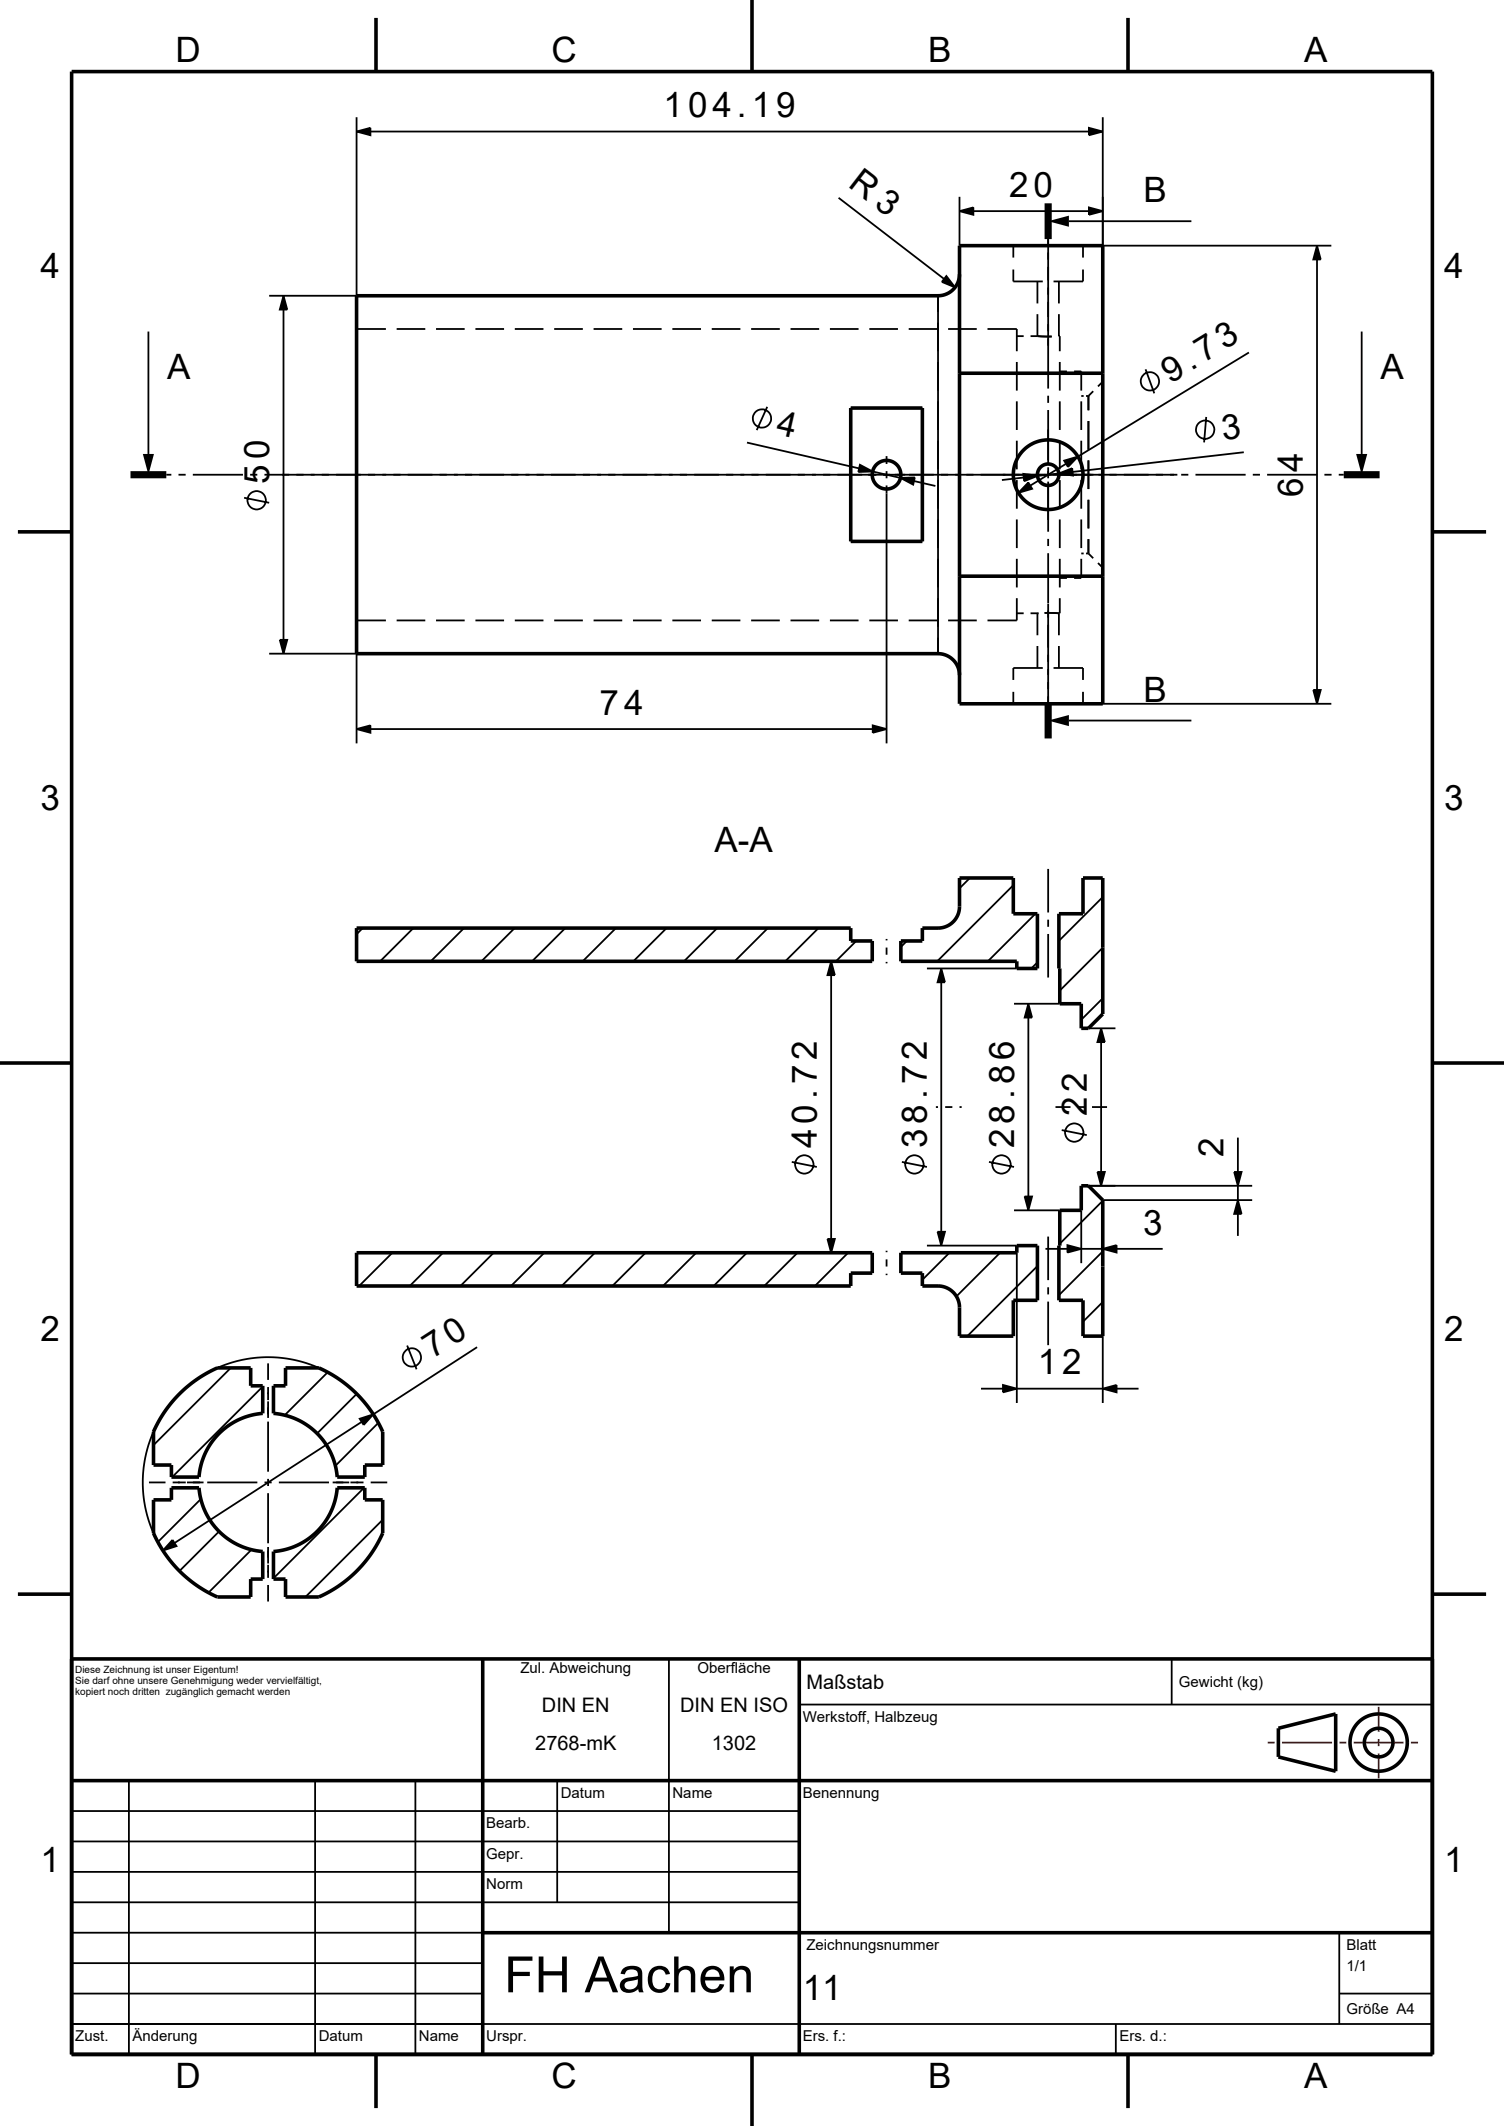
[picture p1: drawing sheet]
<svg xmlns="http://www.w3.org/2000/svg" width="210mm" height="297mm" viewBox="0 0 210 297" stroke-linecap="round" stroke-linejoin="round" font-family="sans-serif">
<g fill="none" stroke="#000" stroke-width=".25">
<path d="M49.8 18.4l1.9-.5v1zM49.8 16.4v24.9h-12.2M51.7 18.4h100.3M152 17.9l2 .5-2 .5zM154 16.4v17.9h31.9M117.1 27.6l14.7 11.4M132.1 38.6l1.3 1.5-1.9-.7zM134 29.5l1.9-.5v1zM134 27.5v6.8M135.9 29.5h16.1M141.5 34.3v1.7M141.5 37.7v1.6h4.1"/>
<path d="M144.9 39.3v3.1M146.4 33v21.3M147.9 39.3v3.1M149.2 30.9h17.2M151.2 37.7v1.6h-4.1M151.2 34.3v1.7M152 29l2 .5-2 .5zM183.9 34.3l.5 1.9h-1zM183.9 36.2v60.2M20.7 46.3v17.1M39.6 41.3l.5 2h-1zM39.6 43.3v46.1"/>
<path d="M49.8 46h4.1M55.4 46h4M60.9 46h4M66.4 46h4M71.9 46h4M77.4 46h4M82.9 46h4M88.4 46h4M93.9 46h4M99.4 46h4M104.9 46h4M107.1 56.8l-1.4 3.3"/>
<path d="M110.4 46h4M115.9 46h4M118.8 57h4.2M121.4 46h4M124.5 57h4.3M126.9 46h4M131 41.3v50M132.4 46h4M134 52.1h3.7M137.9 46h4.1v3.1M139.2 52.1h4M142 50.6v4"/>
<path d="M142 56.1v4M142 47h.9M143.9 47h1M144.7 52.1h4M144.9 47h2M144.9 43.9v3.1M146.4 55.3v1M146.4 57.3v7.5M147.9 47h.1M147.9 43.9v3.1M147.9 47l.1 2.1M148 50.6v4"/>
<path d="M148 56.1v4M148 51.9h1M150 51.9h1v2.7M150.2 52.1h3.8M151 56.1v4M151 55.3h.3M151.6 55.3h.4M152 55.3v2M152 58.8v4M152.6 54.7l-.6 .6M154 53.3l-.7 .7M160 51.6l1.2 3.3"/>
<path d="M168.4 58.2l-.3 3.6M174.4 49.2l-23.9 14.6M190.1 46.3v17.1M23.2 66.3h.7M24.9 66.3h1M26.9 66.3h7M34.1 69.5l3.5 .7M34.9 66.3h1M36.9 66.3h127.5M104.3 61.8l15.7 3.6M118.8 75.6h4.2M120.1 64.9l1.7 1h-2z"/>
<path d="M121.8 65.9l3.9 .9M123.8 63.7v1.1M123.8 65.8v1M123.8 67.8v36.1M124.5 75.6h4.3M125.7 66.8l2-.1-.2 1zM127.6 67.2l3 .7M142 61.6v4M142 67.1v4M142 72.6v4M142 78.1v4M142.9 66.2l2 .3-1.9 .7z"/>
<path d="M142.9 66.7l-3 .4M143.6 67.4l.5 .9-1.9 .5zM146.4 65.3v1.5M146.4 67.3v7M146.4 75.3v1M146.4 77.3v7M147.8 66.1l1.9-.7 .1 1zM147.8 66.1l-2.9 .4M148 61.6v4M148 67.1v4M148 72.6v4M148 78.1v4"/>
<path d="M148.6 64.4l1.9-.6-1.4 1.4zM148.9 64.8l-5.1 3M151 61.6v4M151 67.1v4M151 72.6v4M151 78.1v2.6h-1M151 77.3h.3M151.6 77.3h.4M152 64.3v4M152 69.8v4M152 75.3v2M152 77.3l.6 .7"/>
<path d="M153.3 78.7l.7 .6M164.9 66.3h1M166.9 66.3h7M173.7 63.2l-23.9 2.7M174.9 66.3h1M176.9 66.3h7M184.9 66.3h1M186.9 66.3h.7M37.6 91.3h12.2v12.6M39.1 89.4h1l-.5 1.9zM49.8 86.7h4.1M55.4 86.7h4"/>
<path d="M60.9 86.7h4M66.4 86.7h4M71.9 86.7h4M77.4 86.7h4M82.9 86.7h4M88.4 86.7h4M93.9 86.7h4M99.4 86.7h4M104.9 86.7h4M110.4 86.7h4M115.9 86.7h4M121.4 86.7h4"/>
<path d="M126.9 86.7h4M132.4 86.7h4M134 80.5h3.7M139.2 80.5h4M141.5 96.7v1.6M142 83.6v3.1h-4.1M142 85.7h.9M143.9 85.7h1M144.7 80.5h4M144.9 85.7h.1M144.9 85.7v3M144.9 90.2v3.1"/>
<path d="M145.6 93.3h-4.1v1.7M145.9 85.6l2 .1M146.4 84.3v15.3M147.1 93.3h4.1v1.7M147.9 85.7h.1M147.9 85.7v3M147.9 90.2v3.1M148 83.6l-.1 2.1M148 80.7h1M150.2 80.5h3.8M151.2 96.7v1.6h34.7M183.4 96.4h1l-.5 1.9z"/>
<path d="M49.8 101.9l1.9-.6v1.1zM51.7 101.9h70.2M121.9 101.3l1.9 .6-1.9 .5zM149.2 100.7h17.2M50.6 129.7l-.8 .8M57.7 129.7l-4.6 4.6M64.8 129.7l-4.7 4.6M71.9 129.7l-4.7 4.6M78.9 129.7l-4.6 4.6M86 129.7l-4.6 4.6M93.1 129.7l-4.7 4.6M100.1 129.7l-4.6 4.6"/>
<path d="M107.2 129.7l-4.6 4.6M114.3 129.7l-4.7 4.6M116.1 134.3l.5 1.9h-1.1zM116.1 136.2v36.9M119.6 131.5l-2.9 2.8M123.8 131.2v.2M123.8 132.4v1M123.8 134.4v.2M126.6 131.5l-.8 .8M129.4 135.3h12.6M131.4 135.3l.5 1.9h-1zM131.4 137.2v34.9"/>
<path d="M135.4 122.7l-1.4 1.4M141.5 123.7l-10.6 10.6M144.6 127.7l-6.7 6.6M144.9 134.4l-.9 .9M146.4 121.4v6.1M146.4 128.5v1M146.4 130.5v6.1M154 139.5l-3 3M154 132.4l-6 6M154 125.3l-6.1 6.1M130.7 154.7h.3M132 154.7h1"/>
<path d="M134 154.7h.3M141.6 140.2h6.4M143.6 140.2l.5 2h-1zM143.6 142.2v24.9M147.4 154.7h2.1M148.2 157.9l3.5 .7M150.5 154.7h1M152 143.7h3.7M152.5 154.7h2.1M153.7 143.7l.6 1.9h-1.1zM153.7 145.6v18.1M172.8 158.9v4.8"/>
<path d="M54.8 175l-4.7 4.7M61.9 175l-4.7 4.7M68.9 175l-4.6 4.7M76 175l-4.6 4.7M83.1 175l-4.7 4.7M90.1 175l-4.6 4.7M97.2 175l-4.6 4.7M104.3 175l-4.7 4.7M110.6 162.3l3.5 .7M111.4 175l-4.7 4.7M115.5 173.1h1.1l-.5 1.9zM118.4 175l-4.6 4.7"/>
<path d="M123.8 174.7v.2M123.8 175.9v1M123.8 177.9v.2M125.9 162.3l3.5 .7M129.4 174h12.6M130.9 172.1h1l-.5 1.9zM132.6 175l-3.8 3.8M138.1 162.3l3.5 .7M139.6 175l-6.1 6.1M141.6 169.1h6.4M142 175v21M143.1 167.1h1l-.5 2z"/>
<path d="M144.9 176.9l-9.8 9.8M146 174.5h3M146.4 172.7v6.1M146.4 179.8v1M149 173.9l2 .6-2 .5zM151 169.1v7.4M151 174.5h3M152 165.7h22.8M153.2 163.7h1.1l-.6 2zM154 174.5l1.9-.6v1.1zM154 174.8l-6.1 6.1M154 167.7l-6 6"/>
<path d="M154 167.7h20.8M155.9 174.5h6.4M172.3 163.7h1.1l-.6 2zM172.8 167.7l.6 1.9h-1.1zM172.8 165.7v2M172.8 169.6v3.1M32.2 191.1l-10.8 10.8M36.7 193.7l-12.7 12.6M37.4 190.5v2.3M37.4 193.8v1.8M37.4 195.8v2.3M37.4 198.6v7"/>
<path d="M44.5 191.1a17.5 17.5 0 0 0-21 5.4 17.5 17.5 0 0 0 .4 21.7M45.8 191.7l-6 6M49.8 194.7l-5.5 5.6M50.2 198.2l1.9-.6-1.3 1.5zM50.5 198.6l-26.1 17M52.8 198.8l-6 6M56.9 188l1.3 3.3M66.6 188.2l-14.5 9.4M137 194h3M140 193.5l2 .5-2 .5zM142 194h12M146.4 181.8v6.1"/>
<path d="M154 194l1.9-.5v1zM154 181.9l-2.8 2.7M154 186.7v9.3M155.9 194h3.1M20.8 207.1h2.3M24.1 215.1l.5 .9-1.9 .6zM24.1 207.1h1.8M26.1 207.1h2.3M28 209.4l-6 6M28.9 207.1h7M30.6 213.9l-5.5 5.6M35.1 216.5l-6 6"/>
<path d="M36.9 207.1h1M37.4 206.6v1M37.4 208.6v7M37.4 216.1v2.3M37.4 218.6v1.8M38.9 207.1h7M46.5 207.1h2.3M48.9 207.1h1.9M50.8 207.8l-12.6 12.7M51.8 207.1h2.3M53.4 212.3l-10.8 10.8M37.4 221.4v2.3"/>
<path d="M93.4 231.8v38.2M111.6 238.1h88.4M163.6 231.8v6.3M10 257.2h101.6M10 253h101.6M18 248.8v38.2M44 248.8v38.2M58 248.8v38.2M77.8 248.8v17M10 278.5h57.4M10 274.2h57.4M10 270h57.4"/>
<path d="M10 265.8h101.6M10 261.5h101.6M187 278.5h13M187 270v12.8M10 282.8h190M155.8 282.8v4.2"/>
<circle cx="106.4" cy="58.5" r="1.28"/>
<circle cx="160.6" cy="53.3" r="1.28"/>
<circle cx="35.8" cy="69.9" r="1.28"/>
<circle cx="168.3" cy="60" r="1.28"/>
<circle cx="150" cy="158.2" r="1.28"/>
<circle cx="112.3" cy="162.7" r="1.28"/>
<circle cx="127.7" cy="162.7" r="1.28"/>
<circle cx="139.8" cy="162.7" r="1.28"/>
<circle cx="57.5" cy="189.6" r="1.28"/>
</g>
<g fill="none" stroke="#000" stroke-width=".5">
<path d="M10 10h190v277h-190zM52.5 2.5v7.5M105 0v10M157.5 2.5v7.5M134 38.3a3 3 0 0 1-3 3h-81.2v50h81.2a3 3 0 0 1 3 3M134 34.3h20v64h-20zM118.8 57h10v18.6h-10zM134 52.1h20M2.5 74.3h7.5M200 74.3h7.5M134 80.5h20M49.8 129.7h69v1.8h3v2.8h-72z"/>
<path d="M134 122.7h7.5v5h3.4v7.6h-2.9v-1h-16.2v-2.8h3v-1.8h2.2a3 3 0 0 0 3-3zM151.2 122.7h2.8v19l-2 2h-1v-3.5h-3v-4.9h-.1v-7.6h3.3zM0 148.5h10M200 148.5h10M49.8 175h72v2.9h-3v1.8h-69zM125.8 175h16.2v-1h2.9v7.7h-3.4v5h-7.5v-4a2.99 2.99 0 0 0-3-3h-2.2v-1.8h-3zM151 165.7h1l2 2v19h-2.8v-5h-3.3v-7.7h.1v-4.9h3zM25 194.8a17.4 17.4 0 0 1 5.3-3.7h4.7v2.5h1.7v3.8a9.7 9.7 0 0 0-8.9 8.9h-3.9v-1.6h-2.5v-4.7a17.5 17.5 0 0 1 3.6-5.2zM39.9 191.1h4.6a17.5 17.5 0 0 1 8.9 8.9v4.7h-2.5v1.6h-3.8a9.7 9.7 0 0 0-8.9-8.9v-3.8h1.7zM21.4 209.5h2.5v-1.7h3.9a9.7 9.7 0 0 0 8.9 8.9v3.9h-1.7v2.5h-4.7a17.5 17.5 0 0 1-8.9-8.9zM38.2 216.7a9.7 9.7 0 0 0 8.9-8.9h3.8v1.7h2.5v4.7a17.5 17.5 0 0 1-8.9 8.9h-4.6v-2.5h-1.7zM2.5 222.7h7.5"/>
<path d="M10 231.8h190M67.4 231.8v55.2M111.6 231.8v55.2M200 222.7h7.5M10 248.8h190M178.5 241.4l8-2v8l-8-2zM67.4 270h132.6M52.5 287v7.5M105 287v10M157.5 287v7.5"/>
<circle cx="123.8" cy="66.3" r="2"/>
<circle cx="146.4" cy="66.3" r="1.5"/>
<circle cx="146.4" cy="66.3" r="4.9"/>
<circle cx="192.5" cy="243.4" r="2"/>
<circle cx="192.5" cy="243.4" r="4"/>
</g>
<path d="M192.5 238.4v3.5M177 243.4h1M179 243.4h7M187 243.4h1M189 243.4h7M192.5 242.9v1M192.5 244.9v3.5M197 243.4h1" fill="none" stroke="#f00" stroke-width=".25"/>
<path d="M146.4 28.4v5M18.2 66.3h5M187.6 66.3h5M146.4 98.2v5" fill="none" stroke="#000" stroke-width="1" stroke-linecap="butt"/>
<g fill="#000">
<path d="M49.8 18.4l1.9-.5v1z" fill-rule="evenodd"/>
<path d="M152 17.9l2 .5-2 .5z" fill-rule="evenodd"/>
<path d="M132.1 38.6l1.3 1.5-1.9-.7z" fill-rule="evenodd"/>
<path d="M134 29.5l1.9-.5v1z" fill-rule="evenodd"/>
<path d="M146.4 30.9l2.8-.8v1.6z" fill-rule="evenodd"/>
<path d="M152 29l2 .5-2 .5z" fill-rule="evenodd"/>
<path d="M183.9 34.3l.5 1.9h-1z" fill-rule="evenodd"/>
<path d="M39.6 41.3l.5 2h-1z" fill-rule="evenodd"/>
<path d="M19.9 63.4h1.6l-.8 2.9z" fill-rule="evenodd"/>
<path d="M120.1 64.9l1.7 1h-2z" fill-rule="evenodd"/>
<path d="M125.7 66.8l2-.1-.2 1z" fill-rule="evenodd"/>
<path d="M142.9 66.2l2 .3-1.9 .7z" fill-rule="evenodd"/>
<path d="M143.6 67.4l.5 .9-1.9 .5z" fill-rule="evenodd"/>
<path d="M148.6 64.4l1.9-.6-1.4 1.4z" fill-rule="evenodd"/>
<path d="M147.8 66.1l1.9-.7 .1 1z" fill-rule="evenodd"/>
<path d="M189.4 63.4h1.5l-.8 2.9z" fill-rule="evenodd"/>
<path d="M39.1 89.4h1l-.5 1.9z" fill-rule="evenodd"/>
<path d="M146.4 100.7l2.8-.8v1.5z" fill-rule="evenodd"/>
<path d="M183.4 96.4h1l-.5 1.9z" fill-rule="evenodd"/>
<path d="M49.8 101.9l1.9-.6v1.1z" fill-rule="evenodd"/>
<path d="M121.9 101.3l1.9 .6-1.9 .5z" fill-rule="evenodd"/>
<path d="M116.1 134.3l.5 1.9h-1.1z" fill-rule="evenodd"/>
<path d="M131.4 135.3l.5 1.9h-1z" fill-rule="evenodd"/>
<path d="M143.6 140.2l.5 2h-1z" fill-rule="evenodd"/>
<path d="M153.7 143.7l.6 1.9h-1.1z" fill-rule="evenodd"/>
<path d="M115.5 173.1h1.1l-.5 1.9z" fill-rule="evenodd"/>
<path d="M130.9 172.1h1l-.5 1.9z" fill-rule="evenodd"/>
<path d="M143.1 167.1h1l-.5 2z" fill-rule="evenodd"/>
<path d="M149 173.9l2 .6-2 .5z" fill-rule="evenodd"/>
<path d="M153.2 163.7h1.1l-.6 2z" fill-rule="evenodd"/>
<path d="M154 174.5l1.9-.6v1.1z" fill-rule="evenodd"/>
<path d="M172.3 163.7h1.1l-.6 2z" fill-rule="evenodd"/>
<path d="M172.8 167.7l.6 1.9h-1.1z" fill-rule="evenodd"/>
<path d="M50.2 198.2l1.9-.6-1.3 1.5z" fill-rule="evenodd"/>
<path d="M140 193.5l2 .5-2 .5z" fill-rule="evenodd"/>
<path d="M154 194l1.9-.5v1z" fill-rule="evenodd"/>
<path d="M24.1 215.1l.5 .9-1.9 .6z" fill-rule="evenodd"/>
</g>
<text font-size="7" x="70.4" y="278.3">FH Aachen</text>
<g font-size="4.9">
<text x="24.5" y="8.7">D</text>
<text x="77" y="8.7">C</text>
<text x="129.6" y="8.7">B</text>
<text x="182.1" y="8.7">A</text>
<text x="92.7" y="16.4">104.19</text>
<text x="118.3" y="26" transform="rotate(38 118.3 26)">R 3</text>
<text x="140.9" y="27.5">20</text>
<text x="159.7" y="28.3">B</text>
<text x="5.6" y="38.9">4</text>
<text x="201.6" y="38.9">4</text>
<text x="23.3" y="53">A</text>
<text x="163.4" y="53.6" transform="rotate(-31 163.4 53.6)">9.73</text>
<text x="192.8" y="53">A</text>
<text x="108.2" y="60.7" transform="rotate(13 108.2 60.7)">4</text>
<text x="170.7" y="61.5" transform="rotate(-6 170.7 61.5)">3</text>
<text x="37.6" y="67.6" transform="rotate(-90 37.6 67.6)">50</text>
<text x="181.9" y="69.4" transform="rotate(-90 181.9 69.4)">64</text>
<text x="83.7" y="99.9">74</text>
<text x="159.7" y="98">B</text>
<text x="5.6" y="113.1">3</text>
<text x="201.6" y="113.1">3</text>
<text x="99.8" y="119.1">A-A</text>
<text x="151.7" y="155.9" transform="rotate(-90 151.7 155.9)">22</text>
<text x="114.1" y="160.4" transform="rotate(-90 114.1 160.4)">40.72</text>
<text x="129.4" y="160.4" transform="rotate(-90 129.4 160.4)">38.72</text>
<text x="141.6" y="160.4" transform="rotate(-90 141.6 160.4)">28.86</text>
<text x="170.8" y="161.6" transform="rotate(-90 170.8 161.6)">2</text>
<text x="159.6" y="172.5">3</text>
<text x="5.6" y="187.3">2</text>
<text x="60.4" y="189.9" transform="rotate(-33 60.4 189.9)">70</text>
<text x="144.9" y="192">12</text>
<text x="201.6" y="187.3">2</text>
<text x="5.6" y="261.5">1</text>
<text x="201.6" y="261.5">1</text>
<text x="112.1" y="279.4">11</text>
<text x="24.5" y="291.7">D</text>
<text x="77" y="291.7">C</text>
<text x="129.6" y="291.7">B</text>
<text x="182.1" y="291.7">A</text>
</g>
<g font-size="2.8">
<text x="75.7" y="239.1">DIN EN</text>
<text x="95" y="239.1">DIN EN ISO</text>
<text x="112.6" y="235.9">Maßstab</text>
<text x="74.7" y="244.4">2768-mK</text>
<text x="99.4" y="244.4">1302</text>
</g>
<g font-size="2.1">
<text x="72.7" y="233.6">Zul. Abweichung</text>
<text x="97.4" y="233.6">Oberfläche</text>
<text x="164.6" y="235.7">Gewicht (kg)</text>
<text x="112.1" y="240.5">Werkstoff, Halbzeug</text>
<text x="78.3" y="251.1">Datum</text>
<text x="93.9" y="251.1">Name</text>
<text x="112.1" y="251.1">Benennung</text>
<text x="67.9" y="255.4">Bearb.</text>
<text x="67.9" y="259.6">Gepr.</text>
<text x="67.9" y="263.9">Norm</text>
<text x="112.6" y="272.4">Zeichnungsnummer</text>
<text x="188" y="272.4">Blatt</text>
<text x="188" y="275.4">1/1</text>
<text x="188" y="281.4">Größe A4</text>
<text x="10.5" y="285.1">Zust.</text>
<text x="18.5" y="285.1">Änderung</text>
<text x="44.5" y="285.1">Datum</text>
<text x="58.5" y="285.1">Name</text>
<text x="67.9" y="285.1">Urspr.</text>
<text x="112.1" y="285.1">Ers. f.:</text>
<text x="156.3" y="285.1">Ers. d.:</text>
</g>
<g font-size="1.4">
<text x="10.5" y="233.7">Diese Zeichnung ist unser Eigentum!</text>
<text x="10.5" y="235.2">Sie darf ohne unsere Genehmigung weder vervielfältigt,</text>
<text x="10.5" y="236.8">kopiert noch dritten zugänglich gemacht werden</text>
</g>
</svg>
